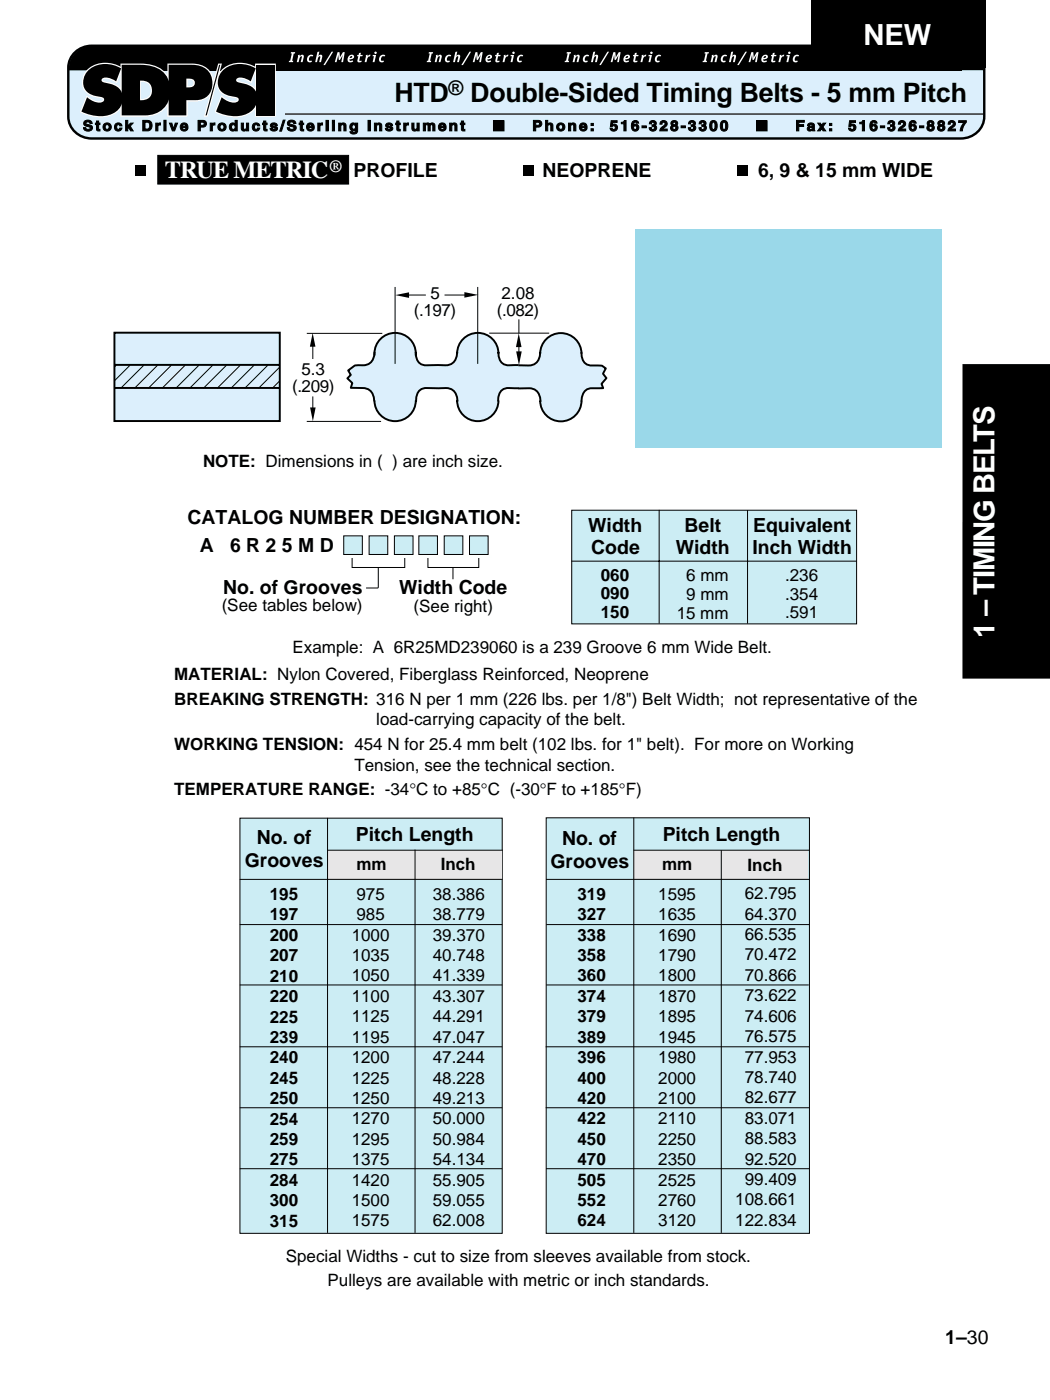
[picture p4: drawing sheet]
<svg xmlns="http://www.w3.org/2000/svg" width="152mm" height="203mm" viewBox="0 0 152 203" stroke-linecap="round" stroke-linejoin="round" font-family="sans-serif">
<g fill="#dceffc">
<path d="M50.5 53.8l1-.8h.5a2.52 2.52 0 0 0 1.9-.5 2.3 2.3 0 0 0 .5-1.4l-.1 7.2a1.79 1.79 0 0 0-2.1-2h-1.3l.2-.7-.7-.7 .5-.5z"/>
<path d="M84.4 51.1a1.67 1.67 0 0 0 2 1.9 1.99 1.99 0 0 1 1.5 .5l-.4 .7 .5 .7-.7 .8 .2 .6-1.1 .1a1.65 1.65 0 0 0-2 1.9z"/>
<path d="M53.5 53h31.3l.1 3.4h-31.3z"/>
<path d="M67 49.4a3 3 0 0 1 3.3-.9 3 3 0 0 1 2 2.8h-6l.1-.7 .3-.6z"/>
<path d="M55 49.4a3 3 0 0 1 3.5-.9 3 3 0 0 1 1.8 3.1h-5.9a3 3 0 0 1 .6-2.2z"/>
<path d="M66.3 58.1h6a3 3 0 0 1-3 3 3 3 0 0 1-3-3z"/>
<path d="M54.3 58.1h6a3 3 0 0 1-3 3 3 3 0 0 1-3-3z"/>
<path d="M79.1 49.5a3 3 0 0 1 3.3-1 3 3 0 0 1 2 2.8h-6l.1-.6 .2-.7z"/>
<path d="M78.4 58.2h6a3 3 0 0 1-3 3 3 3 0 0 1-3-3z"/>
<path d="M54.5 51.2l5.7-.1a2.17 2.17 0 0 0 1 2h-5.9l-1.7-.1a2.7 2.7 0 0 0 .9-1.8z"/>
<path d="M53.7 56.4l.1-.1 1.6-.1 5.8 .1a1.96 1.96 0 0 0-.8 1.7l-.3 .2a24 24 0 0 1-5.6 0l-.1-.1a3.3 3.3 0 0 0-.7-1.7z"/>
<path d="M66.5 51.2l5.7-.1a2.17 2.17 0 0 0 1 2h-5.9l-1.7-.1a2.7 2.7 0 0 0 .9-1.8z"/>
<path d="M65.7 56.4l.1-.1 1.6-.1 5.8 .1a1.96 1.96 0 0 0-.8 1.7l-.3 .2a24 24 0 0 1-5.6 0l-.1-.1a3.3 3.3 0 0 0-.7-1.7z"/>
<path d="M78.5 51.2l5.8-.1a2.18 2.18 0 0 0 .9 2h-5.8l-1.7-.1a2.71 2.71 0 0 0 .8-1.8z"/>
<path d="M77.6 56.4l.1-.1 1.7-.1 5.9 .1a1.97 1.97 0 0 0-.9 1.7l-.2 .2a24 24 0 0 1-5.7 0l-.3-.9z"/>
</g>
<g fill="none" stroke="#000" stroke-width=".28">
<path d="M54.3 58.1a3 3 0 0 0 3 3 3 3 0 0 0 3-3M54.4 51.1a1.78 1.78 0 0 1-2.1 1.9h-.8l-1 .8 .4 .6-.5 .5 .7 .7-.2 .7h1.3a1.74 1.74 0 0 1 2.1 2M54.4 51.6a3 3 0 0 1 3-3.3 3 3 0 0 1 2.9 3.3M60.4 51.1a1.64 1.64 0 0 0 1.5 1.9h1.8a2.75 2.75 0 0 0 2.2-.5 2.3 2.3 0 0 0 .5-1.4M60.4 58.3a1.64 1.64 0 0 1 1.6-2h1.8a2.75 2.75 0 0 1 2.1 .5 2.3 2.3 0 0 1 .5 1.5M66.3 51.3a3 3 0 0 1 3-3 3 3 0 0 1 3 3M66.3 58.1a3 3 0 0 0 3 3 3 3 0 0 0 3-3M72.3 51.1a1.66 1.66 0 0 0 2 1.9h1M75.2 56.4h.8a2.56 2.56 0 0 1 2 .5 2.3 2.3 0 0 1 .4 1.4M75.3 56.4l-1-.1a1.61 1.61 0 0 0-2 2M78.4 51.3a3 3 0 0 1 3-3 3 3 0 0 1 3 3M78.4 58.2a3 3 0 0 0 3 3 3 3 0 0 0 3-3"/>
<path d="M78.4 51.1a1.78 1.78 0 0 1-2.1 1.9h-1.1M84.4 51.1a1.67 1.67 0 0 0 2 1.9 1.99 1.99 0 0 1 1.5 .5l-.4 .7 .5 .7-.7 .8 .2 .6-1.1 .1a1.65 1.65 0 0 0-2 1.9"/>
</g>
<path d="M44.5 48.4h11M45.4 49.5v2.6M45.4 57.5v2M57.3 41.6v11.2M59 42.8h2.8M64.5 42.8h3.8M69.3 41.6v11.2M71 48.4h8.7M75.3 46.4v2M75.3 49.4v2.8M44.5 61.2h10.8" fill="none" stroke="#000" stroke-width=".15"/>
<path d="M45.4 48.3l.4 2h-.8zM45 59.1h.8l-.4 2zM57.4 42.8l2-.4v.8zM67.4 42.4l2 .4-2 .4zM75.3 48.4l.4 2h-.8zM74.9 51h.8l-.4 2z" fill="#000"/>
<path d="M16.6 48.3h24v12.8h-24z" fill="#dceffc"/>
<path d="M16.6 48.3h24v12.8h-24zM16.6 53h24M16.7 56.3h23.9" fill="none" stroke="#000" stroke-width=".28"/>
<g fill="none" stroke="#000" stroke-width=".15">
<path d="M16.9 53l-.2 .2M18.9 53l-2.3 2.3M20.9 53l-3.4 3.4M22.9 53l-3.4 3.4M24.9 53l-3.4 3.4M26.9 53l-3.4 3.4M28.9 53l-3.4 3.4M30.9 53l-3.4 3.4M32.9 53l-3.4 3.4M34.9 53l-3.4 3.4M36.9 53l-3.4 3.4M38.9 53l-3.4 3.4"/>
<path d="M40.6 53.3l-3.1 3.1M40.6 55.3l-1.1 1.1"/>
</g>
<path d="M92.3 33.2h44.4v31.8h-44.4z" fill-rule="evenodd" fill="#9ad8e9"/>
<path d="M10.9 7.6a3.5 3.5 0 0 1 2.4-1h126.2a3.3 3.3 0 0 1 3.4 3.2v7.1a3.3 3.3 0 0 1-3.4 3.2h-126.2a3.3 3.3 0 0 1-3.4-3.2v-7.1a3.1 3.1 0 0 1 1-2.2z" fill="#dceffc"/>
<path d="M10.9 7.6a3.5 3.5 0 0 1 2.4-1h126.2a3.3 3.3 0 0 1 3.4 3.2v7.1a3.3 3.3 0 0 1-3.4 3.2h-126.2a3.3 3.3 0 0 1-3.4-3.2v-7.1a3.1 3.1 0 0 1 1-2.2z" fill="none" stroke="#000" stroke-width=".35"/>
<g fill="#000">
<path d="M12.4 17.5a.69 .69 0 0 1 .9 .3l.1 .1h-.3l-.2-.2h-.2l-.2 .2v.1l.7 .2 .2 .3a.68 .68 0 0 1-.6 .5 .68 .68 0 0 1-.7-.5h.3l.2 .2 .2 .1 .3-.1-.1-.2-.2-.1a.49 .49 0 0 1-.6-.2 .49 .49 0 0 1 .2-.7zM13.4 6.7h126.2v3.5h-126.2zM14 17.6h.3v.3h.2v.2h-.2v.6l.2 .1v.2l-.5-.1v-.8h-.2v-.2h.2zM16.7 18a.56 .56 0 0 1 1 .3h-.3l-.1-.2a.3 .3 0 0 0-.4 .3 .3 .3 0 0 0 .4 .3l.1-.1h.3v.2a.59 .59 0 0 1-1 0 .76 .76 0 0 1 0-.8zM18.2 17.5h.3v.8l.4-.4h.4l-.4 .4 .4 .7h-.3l-.3-.5-.2 .1v.4h-.3zM22.6 17.9h.3v.2l.2-.2 .2-.1v.3l-.4 .2v.7h-.3zM24.6 17.9h.3l.3 .8 .2-.8h.4l-.5 1.1h-.3zM30.5 17.9h.3v.2l.2-.2 .2-.1v.3l-.4 .2v.7h-.3zM35 17.9h.3v.7l.2 .2 .2-.1 .1-.8h.3v1.1h-.3v-.2a.41 .41 0 0 1-.5 .2 .41 .41 0 0 1-.3-.4zM11 7.6a3.5 3.5 0 0 1 2.4-.9h20.3a3.3 3.3 0 0 1 3.4 3.5h-27.1a3.2 3.2 0 0 1 1-2.6zM36.7 18a.56 .56 0 0 1 1 .3h-.3l-.1-.2a.3 .3 0 0 0-.4 .3 .3 .3 0 0 0 .4 .3l.1-.1h.3v.2a.59 .59 0 0 1-1 0 .76 .76 0 0 1 0-.8zM38.3 17.6h.3v.3h.2v.2h-.2v.6l.2 .1v.2l-.5-.1v-.8h-.2v-.2h.2z"/>
<path d="M39.3 18a.56 .56 0 0 1 .9 .2h-.3l-.2-.1-.2 .1 .7 .2 .1 .2a.57 .57 0 0 1-.6 .4 .57 .57 0 0 1-.5-.4h.3l.3 .2 .2-.1-.6-.3zM41.1 17.4h.3l-.5 1.6h-.3zM41.9 17.5a.69 .69 0 0 1 1 .3v.1h-.3l-.1-.2h-.2l-.3 .2 .1 .1 .7 .2 .2 .3a.68 .68 0 0 1-.7 .5 .68 .68 0 0 1-.6-.5h.3l.1 .2 .2 .1 .3-.1v-.2l-.2-.1a.49 .49 0 0 1-.6-.2 .49 .49 0 0 1 .1-.7zM43.6 17.6h.3v.3h.2v.2h-.2v.6l.2 .1v.2l-.5-.1v-.8h-.2v-.2h.2zM46.1 17.9h.3v.2l.2-.2 .2-.1v.3l-.3 .2-.1 .7h-.3zM47.3 17.5h.3v1.5h-.3zM49.2 17.9h.3v.1a.42 .42 0 0 1 .4-.1 .42 .42 0 0 1 .3 .3v.8h-.3v-.8l-.2-.1-.2 .1v.8h-.3zM53.4 17.5h.3v1.5h-.3zM54.3 17.9h.3v.1a.42 .42 0 0 1 .5-.1 .42 .42 0 0 1 .3 .3v.8h-.3v-.8l-.2-.1-.2 .1v.8h-.4zM56 18a.56 .56 0 0 1 1 .2h-.3l-.2-.1-.2 .1 .6 .2 .1 .2a.57 .57 0 0 1-.5 .4 .57 .57 0 0 1-.6-.4h.4l.2 .2 .2-.1-.6-.3zM57.6 17.6h.3v.3h.2v.2h-.2v.6l.2 .1v.2l-.5-.1v-.8h-.2v-.2h.2zM58.6 17.9h.3v.2l.2-.2 .2-.1v.3l-.4 .2v.7h-.3z"/>
<path d="M59.8 17.9h.3v.7l.2 .2 .2-.1v-.8h.3v1.1h-.3v-.2a.41 .41 0 0 1-.4 .2 .41 .41 0 0 1-.3-.4zM61.4 17.9h.3v.1l.4-.2 .3 .2a.39 .39 0 0 1 .4-.1 .39 .39 0 0 1 .3 .3v.8h-.3v-.7l-.2-.2-.1 .1-.1 .1v.7h-.3v-.8l-.2-.1-.2 .2v.7h-.3zM65.3 17.9h.3v.1a.42 .42 0 0 1 .4-.1 .42 .42 0 0 1 .3 .3v.8h-.3v-.8l-.2-.1-.2 .1v.8h-.3zM67 17.6h.3v.3h.2v.2h-.2v.6l.2 .1v.2l-.5-.1v-.8h-.2v-.2h.2zM71.6 17.5h1.6v1.5h-1.6zM79.2 17.5h.3v.5a.42 .42 0 0 1 .4-.1 .42 .42 0 0 1 .4 .3v.8h-.4v-.8l-.2-.1-.2 .1v.8h-.3zM82.5 17.9h.3v.1a.42 .42 0 0 1 .5-.1 .42 .42 0 0 1 .3 .3v.8h-.3l-.1-.8-.1-.1-.2 .1-.1 .8h-.3zM88.7 17.5h.9v.3h-.7v.3a.49 .49 0 0 1 .7 .4 .55 .55 0 0 1-.5 .5 .55 .55 0 0 1-.6-.4h.4l.2 .2a.27 .27 0 0 0 .2-.3 .27 .27 0 0 0-.3-.2h-.4zM90.2 17.8l.3-.1 .1-.2h.3v1.5h-.3v-1h-.4zM93.2 18.3h.6v.2h-.6zM94.3 17.7a.53 .53 0 0 1 .5-.2 .53 .53 0 0 1 .5 .4l-.2 .3h.1a.52 .52 0 0 1-.3 .9 .52 .52 0 0 1-.7-.6h.3l.1 .2 .2 .1 .1-.1 .1-.1-.1-.2-.3-.1v-.2h.3v-.3l-.1-.1-.2 .1-.1 .2h-.2zM96 17.6a.52 .52 0 0 1 .8 .1 .52 .52 0 0 1-.3 .8l-.3 .2h.6v.3h-1a1.1 1.1 0 0 1 .7-.9v-.3l-.2-.1-.1 .1-.1 .2h-.3z"/>
<path d="M98.9 18.3h.6v.2h-.6zM100 17.7a.53 .53 0 0 1 .5-.2 .53 .53 0 0 1 .4 .4l-.1 .3a.52 .52 0 0 1-.2 .9 .52 .52 0 0 1-.7-.6h.3l.1 .2 .1 .1 .2-.1 .1-.1-.1-.2-.3-.1v-.2h.3v-.3l-.2-.1-.1 .1-.1 .2h-.3zM101.5 17.7a.53 .53 0 0 1 .6-.2 .53 .53 0 0 1 .4 .4l-.2 .3h.1a.52 .52 0 0 1-.3 .9 .52 .52 0 0 1-.6-.6h.3v.2l.2 .1 .1-.1 .1-.1v-.2l-.3-.1v-.2h.2v-.3l-.1-.1-.2 .1v.2h-.3zM109.8 17.5h1.5v1.5h-1.5zM115.6 17.5h1.1v.2h-.8v.4h.7v.3h-.7v.6h-.3zM118.7 17.9h.4l.2 .3 .2-.3h.3l-.4 .5 .4 .6h-.3l-.2-.3-.2 .3h-.4l.4-.6zM123.3 17.5h.9v.3h-.7v.3a.49 .49 0 0 1 .7 .4 .55 .55 0 0 1-.5 .5 .55 .55 0 0 1-.5-.4h.3l.2 .2a.27 .27 0 0 0 .2-.3 .27 .27 0 0 0-.3-.2h-.4zM124.8 17.8l.3-.1 .1-.2h.3v1.5h-.3v-1h-.4zM127.8 18.3h.6v.2h-.6zM128.9 17.7a.53 .53 0 0 1 .6-.2 .53 .53 0 0 1 .4 .4l-.2 .3h.1a.52 .52 0 0 1-.3 .9 .52 .52 0 0 1-.7-.6h.3l.1 .2 .2 .1 .1-.1 .1-.1-.1-.2-.3-.1v-.2h.3v-.3l-.1-.1-.2 .1-.1 .2h-.2zM130.6 17.6a.52 .52 0 0 1 .8 .1 .52 .52 0 0 1-.3 .8l-.3 .2h.6v.3h-1a1.11 1.11 0 0 1 .7-.9v-.3l-.2-.1-.1 .1-.1 .2h-.3zM133.5 18.3h.6v.2h-.6z"/>
<path d="M137.8 17.6a.52 .52 0 0 1 .8 .1 .52 .52 0 0 1-.3 .8l-.3 .2h.7v.3h-1.1a1.1 1.1 0 0 1 .7-.9v-.3l-.2-.1-.1 .1-.1 .2h-.3zM139.1 17.5h1.2v.2a2.01 2.01 0 0 0-.6 1.3h-.3a2.05 2.05 0 0 1 .5-1.2h-.8zM116.6 7.6a3.5 3.5 0 0 1 2.4-.9h20.4a3.3 3.3 0 0 1 3.3 3.5h-27.1a3.2 3.2 0 0 1 1-2.6zM142.7 10.1v.2z"/>
<path d="M14.9 18.4a.65 .65 0 0 1 1.3 0 .65 .65 0 0 1-1.3 0zM15.2 18.4a.35 .35 0 0 0 .7 0 .35 .35 0 0 0-.7 0z"/>
<path d="M20.7 17.5h.7a.77 .77 0 0 1 .7 .7 .77 .77 0 0 1-.7 .8h-.7zM21 17.7v1h.6a.57 .57 0 0 0-.2-1z"/>
<path d="M23.8 17.5v.2h.3v-.2zM23.8 17.9v1.1h.3v-1.1z"/>
<path d="M26.2 18.1a.57 .57 0 0 1 .7-.2 .57 .57 0 0 1 .4 .6h-.8l.1 .2 .1 .1 .2-.1h.4a.59 .59 0 0 1-.9 .2 .59 .59 0 0 1-.2-.8zM26.6 18.1l-.1 .2h.5l-.1-.2z"/>
<path d="M28.7 17.5h.8a.48 .48 0 0 1 .5 .3 .48 .48 0 0 1-.2 .6h-.7v.6h-.4zM29.1 17.7v.5l.5-.1v-.3z"/>
<path d="M31.6 18.4a.61 .61 0 0 1 1.2 0 .61 .61 0 0 1-1.2 0zM31.9 18.4a.32 .32 0 0 0 .6 0 .32 .32 0 0 0-.6 0z"/>
<path d="M33.5 17.9l.3-.1 .3 .2v-.5h.3v1.5h-.3v-.1l-.3 .1a.62 .62 0 0 1-.5-.5 .62 .62 0 0 1 .2-.6zM33.6 18.5a.31 .31 0 0 0 .6 0 .31 .31 0 0 0-.6 0z"/>
<path d="M44.6 18.1a.57 .57 0 0 1 .7-.2 .57 .57 0 0 1 .3 .6h-.8l.1 .2 .2 .1 .2-.1h.3a.59 .59 0 0 1-.8 .2 .59 .59 0 0 1-.2-.8zM44.9 18.1l-.1 .2h.5l-.1-.2z"/>
<path d="M48.2 17.5v.2h.3v-.2zM48.2 17.9v1.1h.3v-1.1z"/>
<path d="M51 17.9h.4l.2 .1v-.1h.3l-.1 1.4a.65 .65 0 0 1-1-.2l.5 .1a.27 .27 0 0 0 .3-.4l-.3 .2a.59 .59 0 0 1-.6-.5 .59 .59 0 0 1 .3-.6zM51 18.5a.3 .3 0 0 0 .6 0 .3 .3 0 0 0-.6 0z"/>
<path d="M63.7 18.1a.57 .57 0 0 1 .7-.2 .57 .57 0 0 1 .3 .6h-.8l.1 .2 .2 .1 .2-.1h.3a.59 .59 0 0 1-.8 .2 .59 .59 0 0 1-.2-.8zM64 18.1l-.1 .2h.5l-.1-.2z"/>
<path d="M77.4 17.5h.7a.48 .48 0 0 1 .5 .3 .48 .48 0 0 1-.1 .6h-.7v.6h-.4zM77.8 17.7v.5l.4-.1 .1-.3z"/>
<path d="M80.8 18.4a.61 .61 0 0 1 1.2 0 .61 .61 0 0 1-1.2 0zM81.1 18.4a.32 .32 0 0 0 .6 0 .32 .32 0 0 0-.6 0z"/>
<path d="M84.2 18.1a.57 .57 0 0 1 .7-.2 .57 .57 0 0 1 .3 .6h-.8l.1 .2 .2 .1 .2-.1h.3a.59 .59 0 0 1-.8 .2 .59 .59 0 0 1-.2-.8zM84.5 18.1l-.1 .2h.5l-.1-.2z"/>
<path d="M85.8 17.9h.3v.3h-.3zM85.8 18.7h.3v.3h-.3z"/>
<path d="M91.9 17.6l.3-.1a.42 .42 0 0 1 .5 .4h-.3l-.2-.2-.1 .1-.2 .3 .3-.1a.52 .52 0 0 1 .4 .8 .52 .52 0 0 1-.9 0v-.2a1.04 1.04 0 0 1 .2-1zM92 18.4a.27 .27 0 0 0 0 .3 .27 .27 0 0 0 .3 .1l.1-.3-.1-.2h-.1z"/>
<path d="M97.4 17.7a.53 .53 0 0 1 1 .2l-.2 .3a.39 .39 0 0 1 .2 .6 .57 .57 0 0 1-.6 .2 .57 .57 0 0 1-.5-.4l.1-.3 .2-.1-.2-.3zM97.7 18.4v.3h.3v-.3zM97.7 17.8v.2h.3v-.2z"/>
<path d="M103.1 17.7a.53 .53 0 0 1 .6-.2 .53 .53 0 0 1 .4 .4 .8 .8 0 0 1-.5 1.1h-.3a1 1 0 0 1-.2-1.3zM103.4 17.8l-.1 .2a.64 .64 0 0 0 .3 .8 .74 .74 0 0 0 0-1.1z"/>
<path d="M104.7 17.7a.53 .53 0 0 1 .5-.2 .53 .53 0 0 1 .4 .4 .8 .8 0 0 1-.5 1.1h-.2a1 1 0 0 1-.2-1.3zM105 17.8l-.1 .2a.64 .64 0 0 0 .2 .8 .74 .74 0 0 0 0-1.1z"/>
<path d="M117.3 18a.58 .58 0 0 1 .9 .2l.1 .8h-.4v-.1a.37 .37 0 0 1-.6 0 .37 .37 0 0 1 .2-.6l.4-.1-.2-.1-.2 .1h-.3zM117.5 18.6v.1l.1 .1h.2l.1-.4z"/>
<path d="M120.4 17.9v.3h.3v-.3zM120.4 18.7v.3h.3v-.3z"/>
<path d="M126.5 17.6l.3-.1a.42 .42 0 0 1 .5 .4h-.3l-.2-.2-.1 .1-.1 .3 .3-.1a.52 .52 0 0 1 .3 .8 .52 .52 0 0 1-.8 0l-.1-.2a1.04 1.04 0 0 1 .2-1zM126.6 18.4a.27 .27 0 0 0 0 .3 .27 .27 0 0 0 .3 .1l.1-.3-.1-.2h-.1z"/>
<path d="M132.2 17.6l.3-.1a.42 .42 0 0 1 .5 .4h-.3l-.2-.2-.2 .1-.1 .3 .3-.1a.52 .52 0 0 1 .4 .8 .52 .52 0 0 1-.9 0v-.2a1.04 1.04 0 0 1 .2-1zM132.3 18.4a.27 .27 0 0 0 0 .3 .27 .27 0 0 0 .3 .1l.1-.3-.1-.2h-.1z"/>
<path d="M134.6 17.7a.53 .53 0 0 1 1 .2l-.2 .3a.39 .39 0 0 1 .2 .6 .57 .57 0 0 1-.6 .2 .57 .57 0 0 1-.5-.4l.1-.3 .2-.1-.2-.3zM134.9 18.4v.3h.3v-.3zM134.9 17.8v.2h.3v-.2z"/>
<path d="M136.2 17.7a.53 .53 0 0 1 .9 .2l-.2 .3a.39 .39 0 0 1 .2 .6 .57 .57 0 0 1-.6 .2 .57 .57 0 0 1-.4-.4v-.3l.2-.1-.2-.3zM136.5 18.4l-.1 .3h.4v-.3zM136.5 17.8v.2h.3v-.2z"/>
</g>
<g fill="none" stroke="#000" stroke-width=".15">
<path d="M12.4 17.5a.69 .69 0 0 1 .9 .3l.1 .1h-.3l-.2-.2h-.2l-.2 .2v.1l.7 .2 .2 .3a.68 .68 0 0 1-.6 .5 .68 .68 0 0 1-.7-.5h.3l.2 .2 .2 .1 .3-.1-.1-.2-.2-.1a.49 .49 0 0 1-.6-.2 .49 .49 0 0 1 .2-.7zM14 17.6h.3v.3h.2v.2h-.2v.6l.2 .1v.2l-.5-.1v-.8h-.2v-.2h.2zM16.7 18a.56 .56 0 0 1 1 .3h-.3l-.1-.2a.3 .3 0 0 0-.4 .3 .3 .3 0 0 0 .4 .3l.1-.1h.3v.2a.59 .59 0 0 1-1 0 .76 .76 0 0 1 0-.8zM18.2 17.5h.3v.8l.4-.4h.4l-.4 .4 .4 .7h-.3l-.3-.5-.2 .1v.4h-.3zM20.7 17.5h.7a.77 .77 0 0 1 .7 .7 .77 .77 0 0 1-.7 .8h-.7zM21 17.7l.5 .1a.57 .57 0 0 1-.1 .9h-.4zM22.6 17.9h.3v.2l.2-.2 .2-.1v.3l-.4 .2v.7h-.3zM23.8 17.5h.3v.2h-.3zM23.8 17.9h.3v1.1h-.3zM24.6 17.9h.3l.3 .8 .2-.8h.4l-.5 1.1h-.3zM26.2 18.1a.57 .57 0 0 1 .7-.2 .57 .57 0 0 1 .4 .6h-.8l.1 .2 .1 .1 .2-.1h.4a.59 .59 0 0 1-.9 .2 .59 .59 0 0 1-.2-.8zM26.6 18.1h.3l.1 .2h-.5z"/>
<path d="M28.7 17.5h.8a.48 .48 0 0 1 .5 .3 .48 .48 0 0 1-.2 .6h-.7v.6h-.4zM29.1 17.7l.5 .1v.3l-.5 .1zM30.5 17.9h.3v.2l.2-.2 .2-.1v.3l-.4 .2v.7h-.3zM33.5 17.9l.3-.1 .3 .2v-.5h.3v1.5h-.3v-.1l-.3 .1a.62 .62 0 0 1-.5-.5 .62 .62 0 0 1 .2-.6zM35 17.9h.3v.7l.2 .2 .2-.1 .1-.8h.3v1.1h-.3v-.2a.41 .41 0 0 1-.5 .2 .41 .41 0 0 1-.3-.4zM36.7 18a.56 .56 0 0 1 1 .3h-.3l-.1-.2a.3 .3 0 0 0-.4 .3 .3 .3 0 0 0 .4 .3l.1-.1h.3v.2a.59 .59 0 0 1-1 0 .76 .76 0 0 1 0-.8zM38.3 17.6h.3v.3h.2v.2h-.2v.6l.2 .1v.2l-.5-.1v-.8h-.2v-.2h.2zM39.3 18a.56 .56 0 0 1 .9 .2h-.3l-.2-.1-.2 .1 .7 .2 .1 .2a.57 .57 0 0 1-.6 .4 .57 .57 0 0 1-.5-.4h.3l.3 .2 .2-.1-.6-.3zM41.1 17.4h.3l-.5 1.6h-.3zM41.9 17.5a.69 .69 0 0 1 1 .3v.1h-.3l-.1-.2h-.2l-.3 .2 .1 .1 .7 .2 .2 .3a.68 .68 0 0 1-.7 .5 .68 .68 0 0 1-.6-.5h.3l.1 .2 .2 .1 .3-.1v-.2l-.2-.1a.49 .49 0 0 1-.6-.2 .49 .49 0 0 1 .1-.7zM43.6 17.6h.3v.3h.2v.2h-.2v.6l.2 .1v.2l-.5-.1v-.8h-.2v-.2h.2zM44.6 18.1a.57 .57 0 0 1 .7-.2 .57 .57 0 0 1 .3 .6h-.8l.1 .2 .2 .1 .2-.1h.3a.59 .59 0 0 1-.8 .2 .59 .59 0 0 1-.2-.8z"/>
<path d="M44.9 18.1h.3l.1 .2h-.5zM46.1 17.9h.3v.2l.2-.2 .2-.1v.3l-.3 .2-.1 .7h-.3zM47.3 17.5h.3v1.5h-.3zM48.2 17.5h.3v.2h-.3zM48.2 17.9h.3v1.1h-.3zM49.2 17.9h.3v.1a.42 .42 0 0 1 .4-.1 .42 .42 0 0 1 .3 .3v.8h-.3v-.8l-.2-.1-.2 .1v.8h-.3zM51 17.9h.4l.2 .1v-.1h.3l-.1 1.4a.65 .65 0 0 1-1-.2l.5 .1a.27 .27 0 0 0 .3-.4l-.3 .2a.59 .59 0 0 1-.6-.5 .59 .59 0 0 1 .3-.6zM53.4 17.5h.3v1.5h-.3zM54.3 17.9h.3v.1a.42 .42 0 0 1 .5-.1 .42 .42 0 0 1 .3 .3v.8h-.3v-.8l-.2-.1-.2 .1v.8h-.4zM56 18a.56 .56 0 0 1 1 .2h-.3l-.2-.1-.2 .1 .6 .2 .1 .2a.57 .57 0 0 1-.5 .4 .57 .57 0 0 1-.6-.4h.4l.2 .2 .2-.1-.6-.3zM57.6 17.6h.3v.3h.2v.2h-.2v.6l.2 .1v.2l-.5-.1v-.8h-.2v-.2h.2zM58.6 17.9h.3v.2l.2-.2 .2-.1v.3l-.4 .2v.7h-.3z"/>
<path d="M59.8 17.9h.3v.7l.2 .2 .2-.1v-.8h.3v1.1h-.3v-.2a.41 .41 0 0 1-.4 .2 .41 .41 0 0 1-.3-.4zM61.4 17.9h.3v.1l.4-.2 .3 .2a.39 .39 0 0 1 .4-.1 .39 .39 0 0 1 .3 .3v.8h-.3v-.7l-.2-.2-.1 .1-.1 .1v.7h-.3v-.8l-.2-.1-.2 .2v.7h-.3zM63.7 18.1a.57 .57 0 0 1 .7-.2 .57 .57 0 0 1 .3 .6h-.8l.1 .2 .2 .1 .2-.1h.3a.59 .59 0 0 1-.8 .2 .59 .59 0 0 1-.2-.8zM64 18.1h.3l.1 .2h-.5zM65.3 17.9h.3v.1a.42 .42 0 0 1 .4-.1 .42 .42 0 0 1 .3 .3v.8h-.3v-.8l-.2-.1-.2 .1v.8h-.3zM67 17.6h.3v.3h.2v.2h-.2v.6l.2 .1v.2l-.5-.1v-.8h-.2v-.2h.2zM71.6 17.5h1.6v1.5h-1.6zM77.4 17.5h.7a.48 .48 0 0 1 .5 .3 .48 .48 0 0 1-.1 .6h-.7v.6h-.4zM77.8 17.7l.5 .1-.1 .3-.4 .1zM79.2 17.5h.3v.5a.42 .42 0 0 1 .4-.1 .42 .42 0 0 1 .4 .3v.8h-.4v-.8l-.2-.1-.2 .1v.8h-.3zM82.5 17.9h.3v.1a.42 .42 0 0 1 .5-.1 .42 .42 0 0 1 .3 .3v.8h-.3l-.1-.8-.1-.1-.2 .1-.1 .8h-.3zM84.2 18.1a.57 .57 0 0 1 .7-.2 .57 .57 0 0 1 .3 .6h-.8l.1 .2 .2 .1 .2-.1h.3a.59 .59 0 0 1-.8 .2 .59 .59 0 0 1-.2-.8z"/>
<path d="M84.5 18.1h.3l.1 .2h-.5zM85.8 17.9h.3v.3h-.3zM85.8 18.7h.3v.3h-.3zM88.7 17.5h.9v.3h-.7v.3a.49 .49 0 0 1 .7 .4 .55 .55 0 0 1-.5 .5 .55 .55 0 0 1-.6-.4h.4l.2 .2a.27 .27 0 0 0 .2-.3 .27 .27 0 0 0-.3-.2h-.4zM90.2 17.8l.3-.1 .1-.2h.3v1.5h-.3v-1h-.4zM91.9 17.6l.3-.1a.42 .42 0 0 1 .5 .4h-.3l-.2-.2-.1 .1-.2 .3 .3-.1a.52 .52 0 0 1 .4 .8 .52 .52 0 0 1-.9 0v-.2a1.04 1.04 0 0 1 .2-1zM92 18.4l.2-.1h.1l.1 .4-.2 .1a.28 .28 0 0 1-.2-.4zM93.2 18.3h.6v.2h-.6zM94.3 17.7a.53 .53 0 0 1 .5-.2 .53 .53 0 0 1 .5 .4l-.2 .3h.1a.52 .52 0 0 1-.3 .9 .52 .52 0 0 1-.7-.6h.3l.1 .2 .2 .1 .1-.1 .1-.1-.1-.2-.3-.1v-.2h.3v-.3l-.1-.1-.2 .1-.1 .2h-.2zM96 17.6a.52 .52 0 0 1 .8 .1 .52 .52 0 0 1-.3 .8l-.3 .2h.6v.3h-1a1.1 1.1 0 0 1 .7-.9v-.3l-.2-.1-.1 .1-.1 .2h-.3zM97.4 17.7a.53 .53 0 0 1 1 .2l-.2 .3a.39 .39 0 0 1 .2 .6 .57 .57 0 0 1-.6 .2 .57 .57 0 0 1-.5-.4l.1-.3 .2-.1-.2-.3zM97.7 18.4h.3v.3h-.3z"/>
<path d="M97.7 17.8h.3v.2h-.3zM98.9 18.3h.6v.2h-.6zM100 17.7a.53 .53 0 0 1 .5-.2 .53 .53 0 0 1 .4 .4l-.1 .3a.52 .52 0 0 1-.2 .9 .52 .52 0 0 1-.7-.6h.3l.1 .2 .1 .1 .2-.1 .1-.1-.1-.2-.3-.1v-.2h.3v-.3l-.2-.1-.1 .1-.1 .2h-.3zM101.5 17.7a.53 .53 0 0 1 .6-.2 .53 .53 0 0 1 .4 .4l-.2 .3h.1a.52 .52 0 0 1-.3 .9 .52 .52 0 0 1-.6-.6h.3v.2l.2 .1 .1-.1 .1-.1v-.2l-.3-.1v-.2h.2v-.3l-.1-.1-.2 .1v.2h-.3zM103.1 17.7a.53 .53 0 0 1 .6-.2 .53 .53 0 0 1 .4 .4 .8 .8 0 0 1-.5 1.1h-.3a1 1 0 0 1-.2-1.3zM103.4 17.8l.2-.1a.74 .74 0 0 1 0 1.1 .69 .69 0 0 1-.2-1zM104.7 17.7a.53 .53 0 0 1 .5-.2 .53 .53 0 0 1 .4 .4 .8 .8 0 0 1-.5 1.1h-.2a1 1 0 0 1-.2-1.3zM105 17.8l.1-.1a.74 .74 0 0 1 0 1.1 .69 .69 0 0 1-.1-1zM109.8 17.5h1.5v1.5h-1.5zM115.6 17.5h1.1v.2h-.8v.4h.7v.3h-.7v.6h-.3zM117.3 18a.58 .58 0 0 1 .9 .2l.1 .8h-.4v-.1a.37 .37 0 0 1-.6 0 .37 .37 0 0 1 .2-.6l.4-.1-.2-.1-.2 .1h-.3zM117.5 18.6l.4-.2-.1 .4h-.2l-.1-.1z"/>
<path d="M118.7 17.9h.4l.2 .3 .2-.3h.3l-.4 .5 .4 .6h-.3l-.2-.3-.2 .3h-.4l.4-.6zM120.4 17.9h.3v.3h-.3zM120.4 18.7h.3v.3h-.3zM123.3 17.5h.9v.3h-.7v.3a.49 .49 0 0 1 .7 .4 .55 .55 0 0 1-.5 .5 .55 .55 0 0 1-.5-.4h.3l.2 .2a.27 .27 0 0 0 .2-.3 .27 .27 0 0 0-.3-.2h-.4zM124.8 17.8l.3-.1 .1-.2h.3v1.5h-.3v-1h-.4zM126.5 17.6l.3-.1a.42 .42 0 0 1 .5 .4h-.3l-.2-.2-.1 .1-.1 .3 .3-.1a.52 .52 0 0 1 .3 .8 .52 .52 0 0 1-.8 0l-.1-.2a1.04 1.04 0 0 1 .2-1zM126.6 18.4l.2-.1h.1l.1 .4-.2 .1a.28 .28 0 0 1-.2-.4zM127.8 18.3h.6v.2h-.6zM128.9 17.7a.53 .53 0 0 1 .6-.2 .53 .53 0 0 1 .4 .4l-.2 .3h.1a.52 .52 0 0 1-.3 .9 .52 .52 0 0 1-.7-.6h.3l.1 .2 .2 .1 .1-.1 .1-.1-.1-.2-.3-.1v-.2h.3v-.3l-.1-.1-.2 .1-.1 .2h-.2zM130.6 17.6a.52 .52 0 0 1 .8 .1 .52 .52 0 0 1-.3 .8l-.3 .2h.6v.3h-1a1.11 1.11 0 0 1 .7-.9v-.3l-.2-.1-.1 .1-.1 .2h-.3zM132.2 17.6l.3-.1a.42 .42 0 0 1 .5 .4h-.3l-.2-.2-.2 .1-.1 .3 .3-.1a.52 .52 0 0 1 .4 .8 .52 .52 0 0 1-.9 0v-.2a1.04 1.04 0 0 1 .2-1zM132.3 18.4l.2-.1h.1l.1 .4-.2 .1a.28 .28 0 0 1-.2-.4z"/>
<path d="M133.5 18.3h.6v.2h-.6zM134.6 17.7a.53 .53 0 0 1 1 .2l-.2 .3a.39 .39 0 0 1 .2 .6 .57 .57 0 0 1-.6 .2 .57 .57 0 0 1-.5-.4l.1-.3 .2-.1-.2-.3zM134.9 18.4h.3v.3h-.3zM134.9 17.8h.3v.2h-.3zM136.2 17.7a.53 .53 0 0 1 .9 .2l-.2 .3a.39 .39 0 0 1 .2 .6 .57 .57 0 0 1-.6 .2 .57 .57 0 0 1-.4-.4v-.3l.2-.1-.2-.3zM136.5 18.4h.3v.3h-.4zM136.5 17.8h.3v.2h-.3zM137.8 17.6a.52 .52 0 0 1 .8 .1 .52 .52 0 0 1-.3 .8l-.3 .2h.7v.3h-1.1a1.1 1.1 0 0 1 .7-.9v-.3l-.2-.1-.1 .1-.1 .2h-.3zM139.1 17.5h1.2v.2a2.01 2.01 0 0 0-.6 1.3h-.3a2.05 2.05 0 0 1 .5-1.2h-.8z"/>
<circle cx="15.5" cy="18.4" r=".61"/>
<circle cx="15.6" cy="18.4" r=".32"/>
<circle cx="32.2" cy="18.4" r=".61"/>
<circle cx="32.2" cy="18.4" r=".32"/>
<circle cx="33.9" cy="18.5" r=".31"/>
<circle cx="51.3" cy="18.5" r=".3"/>
<circle cx="81.4" cy="18.4" r=".61"/>
<circle cx="81.4" cy="18.4" r=".32"/>
</g>
<path d="M12.8 10.2a4 4 0 0 1 4.8-.3l-.7 1.9a1.97 1.97 0 0 0-2.1-.4l-.1 .2a1.17 1.17 0 0 0 1.2 .5 2.23 2.23 0 0 1 1.9 1.9 2.23 2.23 0 0 1-1.2 2.4 5.3 5.3 0 0 1-4.8-.2l.8-2.1a2.41 2.41 0 0 0 2.3 .7l.2-.3a1.05 1.05 0 0 0-1.1-.5 2.05 2.05 0 0 1-1.6-3.3z" fill="#fff"/>
<path d="M12.8 10.2a4 4 0 0 1 4.8-.3l-.7 1.9a1.97 1.97 0 0 0-2.1-.4l-.1 .2a1.17 1.17 0 0 0 1.2 .5 2.23 2.23 0 0 1 1.9 1.9 2.23 2.23 0 0 1-1.2 2.4 5.3 5.3 0 0 1-4.8-.2l.8-2.1a2.41 2.41 0 0 0 2.3 .7l.2-.3a1.05 1.05 0 0 0-1.1-.5 2.05 2.05 0 0 1-1.6-3.3z" fill="none" stroke="#fff" stroke-width=".35"/>
<path d="M17.7 9.4a11.2 11.2 0 0 1 4.9 .4 3.7 3.7 0 0 1 .5 6.4l-1.3 .5h-4.1zM20.3 11.7v2.8a1.45 1.45 0 0 0 1.8-1.4 1.45 1.45 0 0 0-1.8-1.4z" fill="#fff"/>
<path d="M17.7 9.4a11.2 11.2 0 0 1 4.9 .4 3.7 3.7 0 0 1 .5 6.4l-1.3 .5h-4.1zM20.3 11.7a1.45 1.45 0 0 1 1.8 1.4 1.45 1.45 0 0 1-1.8 1.4z" fill="none" stroke="#fff" stroke-width=".35"/>
<path d="M24.5 9.4h3.4a2.65 2.65 0 0 1 2.8 1.8 2.65 2.65 0 0 1-1.2 3.1l-1.1 .2h-1.4v2.2h-2.5zM27 11.4v1.3a1.32 1.32 0 0 0 1.2-.3l.1-.4a.75 .75 0 0 0-1-.6z" fill="#fff"/>
<path d="M24.5 9.4h3.4a2.65 2.65 0 0 1 2.8 1.8 2.65 2.65 0 0 1-1.2 3.1l-1.1 .2h-1.4v2.2h-2.5zM27 11.4a1.48 1.48 0 0 1 1.2 .3 .71 .71 0 0 1-.1 .8 .71 .71 0 0 1-.8 .2h-.3z" fill="none" stroke="#fff" stroke-width=".35"/>
<path d="M32.4 10.2a4 4 0 0 1 4.7-.3l-.7 1.9a1.97 1.97 0 0 0-2-.4l-.1 .2a1.17 1.17 0 0 0 1.1 .5 2.23 2.23 0 0 1 2 1.9 2.23 2.23 0 0 1-1.3 2.4 5.3 5.3 0 0 1-4.7-.2l.8-2.1a2.4 2.4 0 0 0 2.2 .7l.3-.3a1.05 1.05 0 0 0-1.2-.5 2.05 2.05 0 0 1-1.5-3.3z" fill="#fff"/>
<path d="M32.4 10.2a4 4 0 0 1 4.7-.3l-.7 1.9a1.97 1.97 0 0 0-2-.4l-.1 .2a1.17 1.17 0 0 0 1.1 .5 2.23 2.23 0 0 1 2 1.9 2.23 2.23 0 0 1-1.3 2.4 5.3 5.3 0 0 1-4.7-.2l.8-2.1a2.4 2.4 0 0 0 2.2 .7l.3-.3a1.05 1.05 0 0 0-1.2-.5 2.05 2.05 0 0 1-1.5-3.3z" fill="none" stroke="#fff" stroke-width=".35"/>
<path d="M37.2 9.4h2.7v7.3h-2.7z" fill="#fff"/>
<path d="M37.2 9.4h2.7v7.3h-2.7z" fill="none" stroke="#fff" stroke-width=".35"/>
<path d="M31.8 9.4h.2l-2 7.3h-.2z" fill="#fff"/>
<path d="M31.8 9.4h.2l-2 7.3h-.2z" fill="none" stroke="#fff" stroke-width=".35"/>
<g fill="#000">
<path d="M117.7 -.1h25.3v10h-25.3zM12.8 10.2a4 4 0 0 1 4.8-.3l-.7 1.9a1.97 1.97 0 0 0-2.1-.4l-.1 .2a1.17 1.17 0 0 0 1.2 .5 2.23 2.23 0 0 1 1.9 1.9 2.23 2.23 0 0 1-1.2 2.4 5.3 5.3 0 0 1-4.8-.2l.8-2.1a2.41 2.41 0 0 0 2.3 .7l.2-.3a1.05 1.05 0 0 0-1.1-.5 2.05 2.05 0 0 1-1.6-3.3zM31.8 9.4h.2l-2 7.3h-.2zM32.4 10.2a4 4 0 0 1 4.7-.3l-.7 1.9a1.97 1.97 0 0 0-2-.4l-.1 .2a1.17 1.17 0 0 0 1.1 .5 2.23 2.23 0 0 1 2 1.9 2.23 2.23 0 0 1-1.3 2.4 5.3 5.3 0 0 1-4.7-.2l.8-2.1a2.4 2.4 0 0 0 2.2 .7l.3-.3a1.05 1.05 0 0 0-1.2-.5 2.05 2.05 0 0 1-1.5-3.3zM37.2 9.4h2.7v7.3h-2.7z"/>
<path d="M17.7 9.4a11.2 11.2 0 0 1 4.9 .4 3.7 3.7 0 0 1 .5 6.4l-1.3 .5h-4.1zM20.3 11.7v2.8a1.45 1.45 0 0 0 1.8-1.4 1.45 1.45 0 0 0-1.8-1.4z"/>
<path d="M24.5 9.4h3.4a2.65 2.65 0 0 1 2.8 1.8 2.65 2.65 0 0 1-1.2 3.1l-1.1 .2h-1.4v2.2h-2.5zM27 11.4v1.3a1.32 1.32 0 0 0 1.2-.3l.1-.4a.75 .75 0 0 0-1-.6z"/>
</g>
<path d="M41.4 16.6h101.3" fill="none" stroke="#000" stroke-width=".18"/>
<g fill="#fff">
<path d="M42.2 7.6h.6v.2h-.2l-.2 1h.2l-.1 .2h-.6l.1-.2h.1l.3-1h-.2z"/>
<path d="M43.2 8l.3-.1v.3a.3 .3 0 0 1 .4-.3 .3 .3 0 0 1 .2 .4l-.2 .7h-.2l.1-.7v-.1a.87 .87 0 0 0-.5 .8h-.2z"/>
<path d="M44.7 8.1a.53 .53 0 0 1 .8-.1l-.1 .2-.2-.1a.47 .47 0 0 0-.3 .7h.3l.1 .2a.44 .44 0 0 1-.7-.4z"/>
<path d="M46.1 7.5h.2l-.1 .6 .3-.2 .2 .1 .1 .2-.2 .8h-.3l.2-.8h-.1a.95 .95 0 0 0-.4 .8h-.2z"/>
<path d="M48.1 7.5h.2l-1.1 1.9h-.2z"/>
<path d="M49 7.6h.3v.8l.5-.8h.2l-.2 1.4h-.3l.3-1.1-.5 .8h-.1l-.1-.8-.2 1.1h-.3z"/>
<path d="M52.1 7.7h.3l-.1 .3h.3v.2h-.3l-.1 .5v.1h.2l.1 .2-.4 .1-.2-.1v-.2l.1-.6-.2-.1 .1-.1h.2z"/>
<path d="M53.1 8l.2-.1 .1 .3 .4-.3-.2 .3a.35 .35 0 0 0-.3 .4l-.1 .4h-.3z"/>
<path d="M55.2 8.1a.53 .53 0 0 1 .7-.1l-.1 .2-.2-.1a.47 .47 0 0 0-.3 .7h.4v.2a.44 .44 0 0 1-.7-.4z"/>
<path d="M62.3 7.6h.6l-.1 .2h-.1l-.3 1h.2l-.1 .2h-.5v-.2h.1l.3-1h-.2z"/>
<path d="M63.3 8l.2-.1v.3a.3 .3 0 0 1 .4-.3 .3 .3 0 0 1 .2 .4l-.2 .7h-.2l.1-.7v-.1a.87 .87 0 0 0-.4 .8h-.3z"/>
<path d="M64.8 8.1a.53 .53 0 0 1 .7-.1l-.1 .2-.2-.1a.47 .47 0 0 0-.3 .7h.3l.1 .2a.44 .44 0 0 1-.7-.4z"/>
<path d="M66.1 7.5h.3l-.2 .6 .4-.2 .1 .1 .1 .2-.2 .8h-.3l.2-.8h-.1a.95 .95 0 0 0-.4 .8h-.2z"/>
<path d="M68.1 7.5h.3l-1.2 1.9h-.2z"/>
<path d="M69 7.6h.3v.8l.5-.8h.2l-.2 1.4h-.2l.2-1.1-.5 .8h-.1l-.1-.8-.2 1.1h-.3z"/>
<path d="M72.1 7.7h.3l-.1 .3h.4l-.1 .2h-.3l-.1 .5 .1 .1h.2v.2l-.3 .1-.2-.1-.1-.2 .1-.6-.1-.1v-.1h.2z"/>
<path d="M73.1 8l.2-.1 .1 .3 .4-.3-.1 .3a.35 .35 0 0 0-.4 .4l-.1 .4h-.2z"/>
<path d="M75.2 8.1a.53 .53 0 0 1 .7-.1l-.1 .2-.2-.1a.47 .47 0 0 0-.3 .7h.4v.2a.44 .44 0 0 1-.7-.4z"/>
<path d="M82.3 7.6h.6l-.1 .2h-.1l-.3 1h.2v.2h-.6v-.2h.2l.2-1h-.2z"/>
<path d="M83.3 8l.2-.1v.3a.3 .3 0 0 1 .4-.3 .3 .3 0 0 1 .2 .4l-.2 .7h-.2l.2-.7-.1-.1a.87 .87 0 0 0-.4 .8h-.3z"/>
<path d="M84.8 8.1a.53 .53 0 0 1 .7-.1l-.1 .2-.2-.1a.47 .47 0 0 0-.3 .7h.3l.1 .2a.44 .44 0 0 1-.7-.4z"/>
<path d="M86.1 7.5h.3l-.1 .6 .3-.2 .2 .1v.2l-.2 .8h-.2l.1-.8h-.1a.95 .95 0 0 0-.4 .8h-.2z"/>
<path d="M88.2 7.5h.2l-1.2 1.9h-.2z"/>
<path d="M89 7.6h.3l.1 .8 .4-.8h.3l-.3 1.4h-.2l.2-1.1-.5 .8h-.1l-.1-.8-.2 1.1h-.3z"/>
<path d="M92.2 7.7h.2v.3h.3l-.1 .2h-.3l-.1 .5 .1 .1h.2v.2l-.3 .1-.2-.1-.1-.2 .1-.6-.1-.1v-.1h.2z"/>
<path d="M93.1 8l.3-.1v.3l.4-.3-.1 .3a.35 .35 0 0 0-.4 .4l-.1 .4h-.2z"/>
<path d="M95.2 8.1a.53 .53 0 0 1 .8-.1l-.1 .2-.3-.1a.47 .47 0 0 0-.2 .7h.3l.1 .2a.45 .45 0 0 1-.8-.4z"/>
<path d="M102.3 7.6h.6v.2h-.2l-.2 1h.1v.2h-.6v-.2h.2l.2-1h-.1z"/>
<path d="M103.3 8l.2-.1 .1 .3a.3 .3 0 0 1 .3-.3 .3 .3 0 0 1 .2 .4l-.1 .7h-.3l.2-.7-.1-.1a.87 .87 0 0 0-.4 .8h-.3z"/>
<path d="M104.8 8.1a.53 .53 0 0 1 .7-.1l-.1 .2-.2-.1a.47 .47 0 0 0-.3 .7h.4v.2a.44 .44 0 0 1-.7-.4z"/>
<path d="M106.1 7.5h.3l-.1 .6 .3-.2 .2 .1v.2l-.2 .8h-.2l.2-.8h-.1a.95 .95 0 0 0-.4 .8h-.3z"/>
<path d="M108.2 7.5h.2l-1.2 1.9h-.2z"/>
<path d="M109.1 7.6h.2l.1 .8 .4-.8h.3l-.3 1.4h-.2l.2-1.1-.4 .8h-.2v-.8l-.3 1.1h-.2z"/>
<path d="M112.2 7.7h.2v.3h.3l-.1 .2h-.3l-.1 .5 .1 .1h.2v.2l-.3 .1-.2-.1-.1-.2 .2-.6-.2-.1v-.1h.2z"/>
<path d="M113.2 8l.2-.1v.3l.4-.3-.1 .3a.35 .35 0 0 0-.4 .4l-.1 .4h-.2z"/>
<path d="M115.2 8.1a.53 .53 0 0 1 .8-.1l-.1 .2-.2-.1a.47 .47 0 0 0-.3 .7h.3l.1 .2a.44 .44 0 0 1-.7-.4z"/>
<path d="M50.6 8.1a.49 .49 0 0 1 .8 0v.1a.59 .59 0 0 1-.7 .4v.2h.2h.3l.1 .1a.48 .48 0 0 1-.9-.2zM50.9 8.2l-.2 .2h.4v-.2l-.1-.1z"/>
<path d="M54.1 8h.5l-.2 1h-.3l.2-.8h-.2zM54.3 7.7a.2 .2 0 0 1 .4 0 .2 .2 0 0 1-.4 0z"/>
<path d="M70.6 8.1a.49 .49 0 0 1 .8 0v.1a.59 .59 0 0 1-.7 .4v.2h.2h.3l.1 .1a.48 .48 0 0 1-.8-.2zM70.9 8.2l-.1 .2h.3l.1-.2-.2-.1z"/>
<path d="M74.1 8h.5l-.2 1h-.3l.2-.8h-.2zM74.3 7.7a.2 .2 0 0 1 .4 0 .2 .2 0 0 1-.4 0z"/>
<path d="M90.7 8.1a.49 .49 0 0 1 .7 0v.1a.59 .59 0 0 1-.7 .4l.1 .2h.1h.3l.1 .1a.48 .48 0 0 1-.8-.2zM90.9 8.2l-.1 .2h.3l.1-.2-.1-.1z"/>
<path d="M94.2 8h.4l-.2 1h-.3l.2-.8h-.2zM94.4 7.7a.18 .18 0 0 1 .3 0 .18 .18 0 0 1-.3 0z"/>
<path d="M110.7 8.1a.49 .49 0 0 1 .7 0l.1 .1a.59 .59 0 0 1-.7 .4v.2h.2h.2l.1 .1a.48 .48 0 0 1-.8-.2zM110.9 8.2l-.1 .2h.3l.1-.2-.1-.1z"/>
<path d="M114.2 8h.4l-.2 1h-.2l.1-.8h-.2zM114.4 7.7a.18 .18 0 0 1 .3 0 .18 .18 0 0 1-.3 0z"/>
</g>
<g fill="#ccedf4" stroke="#000" stroke-width=".15">
<path d="M83 74.1h41.3v16.5h-41.3z" fill-rule="evenodd"/>
<path d="M53.6 77.8h2.7v2.7h-2.7z" fill-rule="evenodd"/>
<path d="M49.9 77.8h2.7v2.7h-2.7z" fill-rule="evenodd"/>
<path d="M57.2 77.8h2.7v2.7h-2.7z" fill-rule="evenodd"/>
<path d="M64.5 77.8h2.7v2.7h-2.7z" fill-rule="evenodd"/>
<path d="M60.8 77.8h2.7v2.7h-2.7z" fill-rule="evenodd"/>
<path d="M68.1 77.8h2.7v2.7h-2.7z" fill-rule="evenodd"/>
</g>
<path d="M95.7 74v16.5M108.5 74v16.5M51.1 80.8h7.6v1.6h-7.6zM53.1 85.3h1.8M54.9 82.3v3M62.1 80.8h7.4v1.6h-7.4zM65.7 82.3v1.8M82.9 81.4h41.4" fill="none" stroke="#000" stroke-width=".15"/>
<path d="M50.2 80.8h21.1" fill="none" stroke="#fefffe" stroke-width=".39"/>
<g fill="#ccedf4" stroke="#000" stroke-width=".15">
<path d="M34.8 118.8h38.1v60.2h-38.1z" fill-rule="evenodd"/>
<path d="M79.3 118.7h38.2v60.3h-38.2z" fill-rule="evenodd"/>
</g>
<g fill="#e7e6e7">
<path d="M47.5 123.3h25.3v4.3h-25.3z" fill-rule="evenodd"/>
<path d="M91.9 123.4h25.4v4.2h-25.4z" fill-rule="evenodd"/>
</g>
<g fill="none" stroke="#000" stroke-width=".15">
<path d="M47.5 118.7v60.2M92 118.7v60.2M34.8 127.6h38.1M34.8 134.2h38.1M47.5 123.4h25.5M60.2 123.3v55.6M79.2 127.6h38.3M79.3 134.2h38.2M91.9 123.4h25.6M104.7 123.4v55.5M34.8 151.9h38.1M34.8 143h38.1"/>
<path d="M79.2 151.9h38.3M79.3 143h38.1M34.8 160.8h38.1M34.8 169.6h38.1M79.2 160.8h38.3M79.2 169.6h38.3"/>
</g>
<g fill="#000">
<path d="M19.6 23.9h1.6v1.6h-1.6z" fill-rule="evenodd"/>
<path d="M75.9 24h1.6v1.6h-1.6z" fill-rule="evenodd"/>
<path d="M107 24h1.6v1.6h-1.6z" fill-rule="evenodd"/>
</g>
<path d="M22.9 22.5h27.7v4.2h-27.7z" fill-rule="evenodd" fill="#000" stroke="#000" stroke-width=".15"/>
<path d="M139.9 53h12.5v45.3h-12.5z" fill-rule="evenodd" fill="#000" stroke="#000" stroke-width=".34"/>
<text font-size="4.2" fill="#fff" x="125.3" y="6.5">NEW</text>
<text font-size="4.2" fill="#fefffe" x="144.4" y="92.6" transform="rotate(-90 144.4 92.6)">1 – TIMING BELTS</text>
<g font-size="3.9">
<text x="57.2" y="14.8">HTD</text>
<text x="68.3" y="14.8">Double-Sided Timing Belts - 5 mm Pitch</text>
</g>
<text font-size="3.5" fill="#fefffe" x="23.9" y="25.8">TRUE METRIC</text>
<text font-size="2.9" x="65.1" y="13.8">®</text>
<g font-size="2.8">
<text x="51.3" y="25.7">PROFILE</text>
<text x="78.7" y="25.7">NEOPRENE</text>
<text x="110" y="25.7">6, 9 &amp; 15 mm WIDE</text>
<text x="27.2" y="76.1">CATALOG NUMBER DESIGNATION:</text>
<text x="85.4" y="77.3">Width</text>
<text x="99.4" y="77.2">Belt</text>
<text x="109.3" y="77.3">Equivalent</text>
<text x="29" y="80.1">A</text>
<text x="33.4" y="80.1">6 R 2 5 M D</text>
<text x="85.8" y="80.3">Code</text>
<text x="98.1" y="80.3">Width</text>
<text x="109.2" y="80.3">Inch Width</text>
<text x="32.4" y="86.1">No. of Grooves</text>
<text x="58" y="86.2">Width Code</text>
<text x="35.5" y="125.9">Grooves</text>
<text x="37.3" y="122.5">No. of</text>
<text x="51.6" y="122">Pitch Length</text>
<text x="81.6" y="122.6">No. of</text>
<text x="96.2" y="122">Pitch Length</text>
<text x="79.9" y="126">Grooves</text>
<text x="137.2" y="195">1–30</text>
</g>
<text font-size="2.5" fill="#fefffe" x="47.8" y="25">®</text>
<g font-size="2.5">
<text x="60.1" y="45.9">(.197)</text>
<text x="62.5" y="43.5">5</text>
<text x="72.1" y="45.9">(.082)</text>
<text x="72.8" y="43.5">2.08</text>
<text x="42.4" y="56.9">(.209)</text>
<text x="43.8" y="54.4">5.3</text>
<text x="29.5" y="67.7">NOTE: Dimensions in ( ) are inch size.</text>
<text x="32.2" y="88.7">(See tables below)</text>
<text x="60" y="88.8">(See right)</text>
<text x="87.2" y="84.3">060</text>
<text x="87.2" y="87">090</text>
<text x="87.2" y="89.7">150</text>
<text x="98.2" y="89.8">15 mm</text>
<text x="99.6" y="84.4">6 mm</text>
<text x="99.6" y="87.1">9 mm</text>
<text x="114" y="84.3">.236</text>
<text x="114" y="87">.354</text>
<text x="114" y="89.7">.591</text>
<text x="42.5" y="94.7">Example: A 6R25MD239060 is a 239 Groove 6 mm Wide Belt.</text>
<text x="25.3" y="98.7">MATERIAL: Nylon Covered, Fiberglass Reinforced, Neoprene</text>
<text x="25.3" y="102.3">BREAKING STRENGTH: 316 N per 1 mm (226 lbs. per 1/8&quot;) Belt Width; not representative of the</text>
<text x="54.6" y="105.3">load-carrying capacity of the belt.</text>
<text x="25.3" y="108.9">WORKING TENSION: 454 N for 25.4 mm belt (102 lbs. for 1&quot; belt). For more on Working</text>
<text x="51.4" y="111.8">Tension, see the technical section.</text>
<text x="25.3" y="115.4">TEMPERATURE RANGE: -34°C to +85°C (-30°F to +185°F)</text>
<text x="39.2" y="130.6">195</text>
<text x="51.7" y="130.6">975</text>
<text x="51.7" y="126.3">mm</text>
<text x="62.8" y="130.6">38.386</text>
<text x="64" y="126.3">Inch</text>
<text x="83.8" y="130.6">319</text>
<text x="95.5" y="130.6">1595</text>
<text x="96.1" y="126.3">mm</text>
<text x="108.1" y="130.5">62.795</text>
<text x="108.5" y="126.4">Inch</text>
<text x="39.2" y="133.6">197</text>
<text x="39.2" y="136.6">200</text>
<text x="51.1" y="136.5">1000</text>
<text x="51.7" y="133.6">985</text>
<text x="62.8" y="133.6">38.779</text>
<text x="62.8" y="136.5">39.370</text>
<text x="83.8" y="133.6">327</text>
<text x="83.8" y="136.5">338</text>
<text x="95.5" y="133.6">1635</text>
<text x="95.5" y="136.5">1690</text>
<text x="108.1" y="133.5">64.370</text>
<text x="108.1" y="136.4">66.535</text>
<text x="39.2" y="139.5">207</text>
<text x="39.2" y="142.5">210</text>
<text x="51.1" y="139.5">1035</text>
<text x="51.1" y="142.5">1050</text>
<text x="62.8" y="139.5">40.748</text>
<text x="62.8" y="142.5">41.339</text>
<text x="83.8" y="139.5">358</text>
<text x="83.8" y="142.5">360</text>
<text x="95.5" y="139.5">1790</text>
<text x="95.5" y="142.5">1800</text>
<text x="108.1" y="139.4">70.472</text>
<text x="108.1" y="142.4">70.866</text>
<text x="39.2" y="145.5">220</text>
<text x="39.2" y="148.4">225</text>
<text x="51.1" y="145.4">1100</text>
<text x="51.1" y="148.4">1125</text>
<text x="62.8" y="145.4">43.307</text>
<text x="62.8" y="148.4">44.291</text>
<text x="83.8" y="145.4">374</text>
<text x="83.8" y="148.4">379</text>
<text x="95.5" y="145.4">1870</text>
<text x="95.5" y="148.4">1895</text>
<text x="108.1" y="145.3">73.622</text>
<text x="108.1" y="148.3">74.606</text>
<text x="39.2" y="151.4">239</text>
<text x="39.2" y="154.3">240</text>
<text x="51.1" y="151.3">1195</text>
<text x="51.1" y="154.3">1200</text>
<text x="62.8" y="151.3">47.047</text>
<text x="62.8" y="154.3">47.244</text>
<text x="83.8" y="151.3">389</text>
<text x="83.8" y="154.3">396</text>
<text x="95.5" y="151.3">1945</text>
<text x="95.5" y="154.3">1980</text>
<text x="108.1" y="151.3">76.575</text>
<text x="108.1" y="154.2">77.953</text>
<text x="39.2" y="157.3">245</text>
<text x="39.2" y="160.3">250</text>
<text x="51.1" y="157.3">1225</text>
<text x="51.1" y="160.2">1250</text>
<text x="62.8" y="157.3">48.228</text>
<text x="62.8" y="160.2">49.213</text>
<text x="83.8" y="157.3">400</text>
<text x="83.8" y="160.2">420</text>
<text x="95.5" y="157.3">2000</text>
<text x="95.5" y="160.2">2100</text>
<text x="108.1" y="157.2">78.740</text>
<text x="108.1" y="160.1">82.677</text>
<text x="39.2" y="163.2">254</text>
<text x="39.2" y="166.2">259</text>
<text x="51.1" y="163.2">1270</text>
<text x="51.1" y="166.2">1295</text>
<text x="62.8" y="163.2">50.000</text>
<text x="62.8" y="166.2">50.984</text>
<text x="83.8" y="163.2">422</text>
<text x="83.8" y="166.2">450</text>
<text x="95.5" y="163.2">2110</text>
<text x="95.5" y="166.2">2250</text>
<text x="108.1" y="163.1">83.071</text>
<text x="108.1" y="166.1">88.583</text>
<text x="39.2" y="169.2">275</text>
<text x="39.2" y="172.1">284</text>
<text x="51.1" y="169.1">1375</text>
<text x="51.1" y="172.1">1420</text>
<text x="62.8" y="169.1">54.134</text>
<text x="62.8" y="172.1">55.905</text>
<text x="83.8" y="169.1">470</text>
<text x="83.8" y="172.1">505</text>
<text x="95.5" y="169.1">2350</text>
<text x="95.5" y="172.1">2525</text>
<text x="108.1" y="169">92.520</text>
<text x="108.1" y="172">99.409</text>
<text x="39.2" y="175.1">300</text>
<text x="39.2" y="178.1">315</text>
<text x="51.1" y="175">1500</text>
<text x="51.1" y="178">1575</text>
<text x="62.8" y="175">59.055</text>
<text x="62.8" y="178">62.008</text>
<text x="83.8" y="175">552</text>
<text x="83.8" y="178">624</text>
<text x="95.5" y="175">2760</text>
<text x="95.5" y="178">3120</text>
<text x="106.7" y="175">108.661</text>
<text x="106.7" y="177.9">122.834</text>
<text x="41.5" y="183.1">Special Widths - cut to size from sleeves available from stock.</text>
<text x="47.5" y="186.6">Pulleys are available with metric or inch standards.</text>
</g>
</svg>
